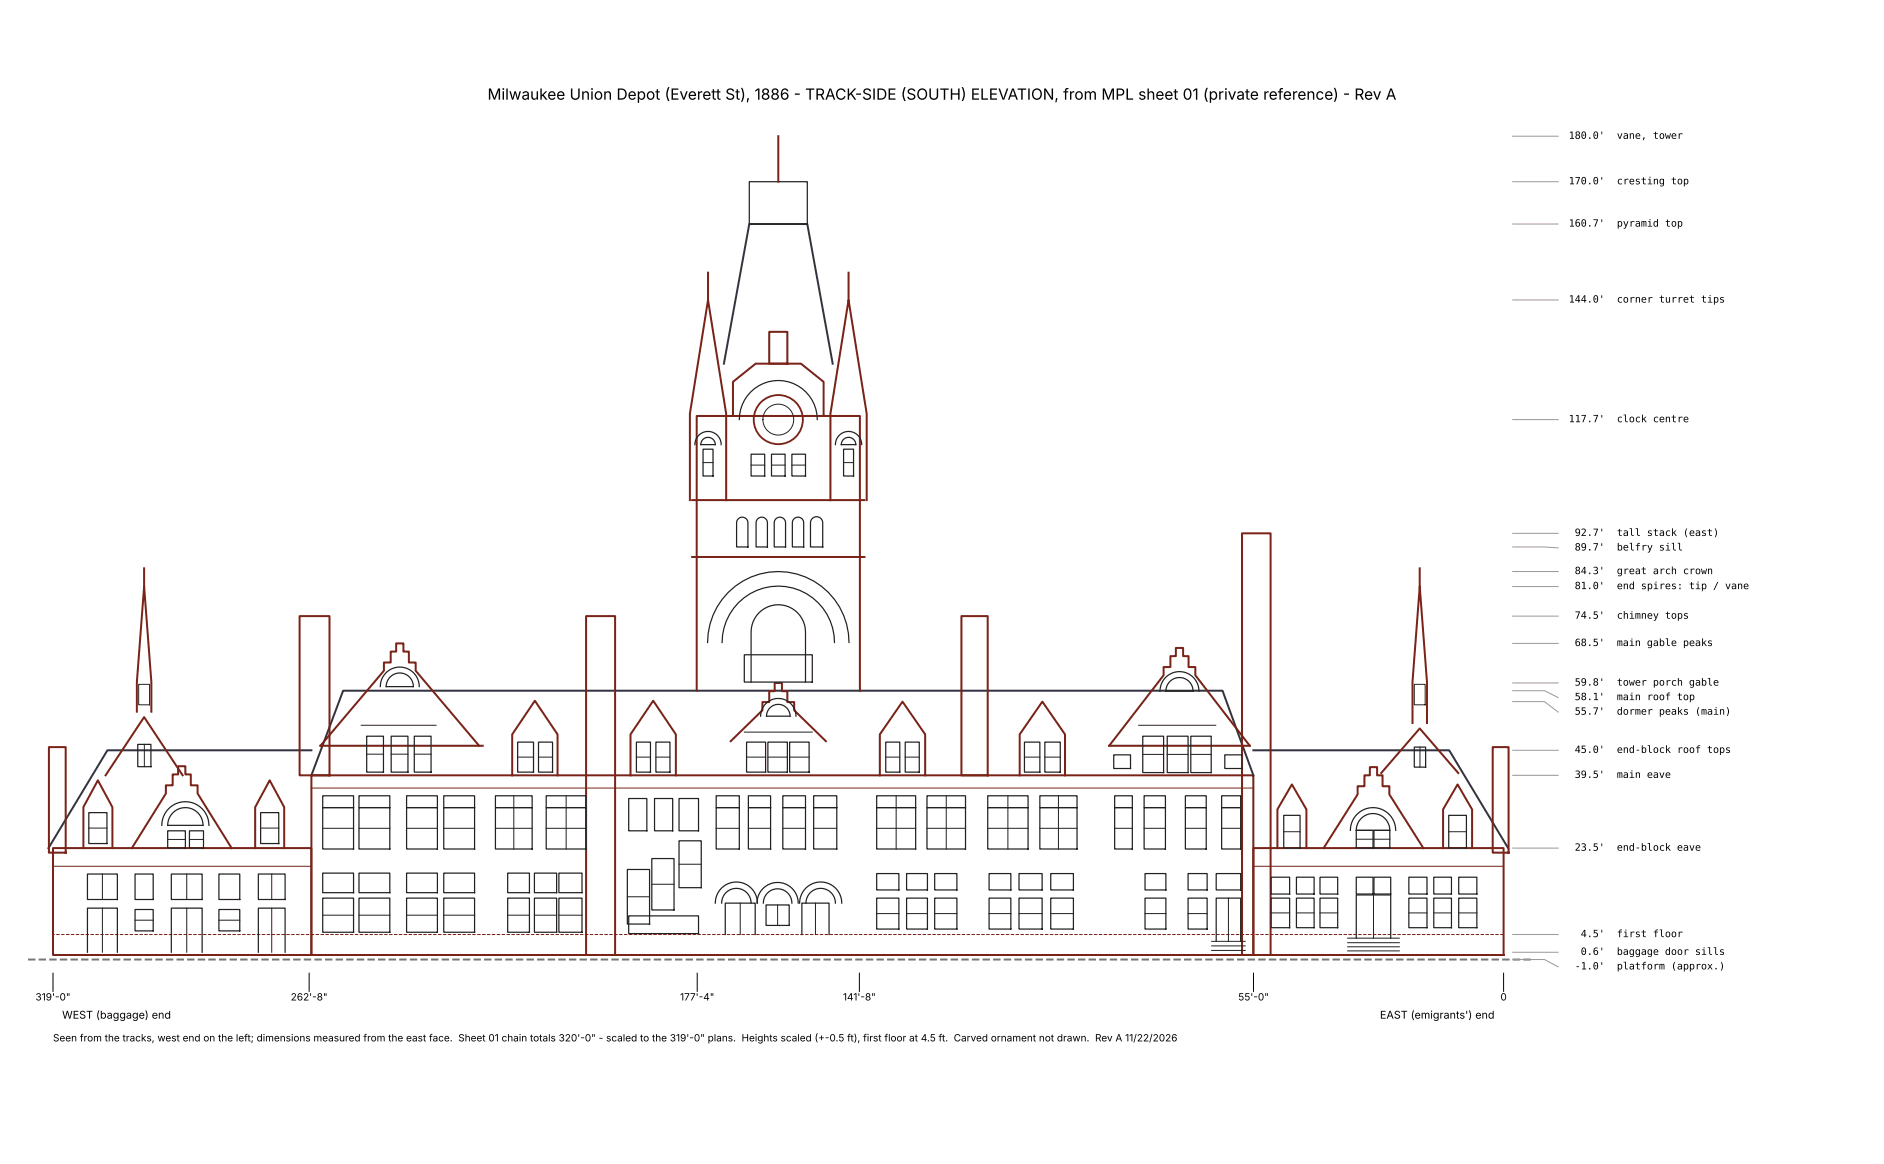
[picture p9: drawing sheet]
<svg xmlns="http://www.w3.org/2000/svg" width="432mm" height="267mm" viewBox="0 0 432 267" stroke-linecap="round" stroke-linejoin="round" font-family="sans-serif">
<circle cx="178.4" cy="96.1" r="5.6" fill="none" stroke="#7a2318" stroke-width=".42"/>
<g fill="none" stroke="#7a2318" stroke-width=".46">
<path d="M178.4 31.2v10.4M162.3 62.5v6.2M176.3 76h4.2v7.3h-4.2zM194.5 62.5v6.2M168 95.3v-7.8l5.2-4.2h10.4l5.2 4.2v7.8M158.1 114.6v-19.8l4.2-26.1 4.1 26.1v19.8M158.6 114.6h39.5M190.3 114.6v-19.8l4.2-26.1 4.1 26.1v19.8M33 130.2v4.2M158.6 127.6h39.5M284.7 122.2h6.5v96.6h-6.5zM325.4 130.2v4.2"/>
<path d="M68.7 141.2h6.8v36.4h-6.8zM134.3 141.2h6.7v77.6h-6.7zM159.7 158.3v-63h37.4v63M220.4 141.2h6v36.4h-6zM269.5 148.5h1.7v1.8h1.2v2.5h1.6v1.9l12.4 16.2h-32.2l12.5-16.2v-1.9h1.5v-2.5h1.3zM11.2 171.2h3.9v24.2h-3.9zM24.2 177.6l8.8-13.3 8.9 13.3M31.4 163.1v-6.8l1.6-21.9 1.7 21.9v6.8M71.4 177.6h215.9v41.2h-215.9zM109.8 170.9l-14.5-17.2v-1.9h-1.6v-2.5h-1.2v-1.9h-1.7v1.9h-1.3v2.5h-1.5v1.9l-14.6 17.2h37.2M117.4 177.6v-9.3l5.2-7.7 5.2 7.7v9.3M144.5 177.6v-9.3l5.2-7.7 5.2 7.7v9.3"/>
<path d="M167.5 169.8l7.2-7.1v-1.8h1.6v-2.5h1.2v-1.9h1.7v1.9h1.3v2.5h1.5v1.8l7.3 7.1M201.7 177.6v-9.3l5.1-7.5 5.2 7.5v9.3M233.7 177.6v-9.3l5.2-7.5 5.2 7.5v9.3M316.6 177.1l8.8-10.2 8.8 10.2M323.7 165.7v-9.4l1.7-21.9 1.7 21.9v9.4M342.1 171.2h3.7v24.2h-3.7zM12.1 194.3h59.3v24.5h-59.3zM19.1 194.3v-9.4l3.3-6.1 3.4 6.1v9.4M30.2 194.3l7.8-12.5v-1.9h1.6v-2.5h1.2v-1.8h1.7v1.8h1.2v2.5h1.6v1.9l7.8 12.5M58.5 194.3v-9.4l3.3-6.1 3.3 6.1v9.4M287.3 194.3h57.3v24.5h-57.3zM292.8 194.3v-8.8l3.3-5.8 3.3 5.8v8.8"/>
<path d="M303.4 194.3l7.8-12.3v-1.9h1.5v-2.5h1.3v-1.8h1.6v1.8h1.3v2.5h1.5v1.9l7.8 12.3M330.7 194.3v-8.8l3.4-5.8 3.3 5.8v8.8"/>
</g>
<path d="M165.9 83.3l5.8-32h13.3l5.8 32M71.4 171.9h-46.8l-13.5 22.4M71.4 177.6l7.2-19.3h201.6l7.1 19.3M287.3 171.9h44.8l13.6 22.4" fill="none" stroke="#334" stroke-width=".46"/>
<path d="M12.1 198.5h59.3M71.4 180.6h215.9M287.3 198.5h57.3" fill="none" stroke="#7a2318" stroke-width=".23"/>
<path d="M344.6 214.1h-332.5" fill="none" stroke="#7a2318" stroke-width=".23" stroke-dasharray=".8 .3" stroke-linecap="butt"/>
<path d="M350.8 219.9h-344.9" fill="none" stroke="#777" stroke-width=".46" stroke-dasharray="1.7 .7" stroke-linecap="butt"/>
<g fill="none" stroke="#222" stroke-width=".28">
<path d="M171.7 41.6h13.3v9.7h-13.3zM169.4 96.1a8.9 8.9 0 0 1 9-8.9 8.9 8.9 0 0 1 8.9 8.9M159.3 101.9a3 3 0 0 1 3-3 3 3 0 0 1 3 3M161.1 100.7a1.66 1.66 0 0 1 1.8-.4 1.66 1.66 0 0 1 1 1.6h-3.3l.1-.7zM161.1 102.9h2.3v6.2h-2.3zM169.2 118.9a1.3 1.3 0 0 1 1.4-.3 1.3 1.3 0 0 1 .8 1.2v5.5h-2.6v-5.5zM172.1 104.1h3.2v5h-3.2zM173.7 118.9a1.3 1.3 0 0 1 1.4-.3 1.3 1.3 0 0 1 .8 1.2v5.5h-2.6v-5.5zM176.8 104.1h3.1v5h-3.1zM177.8 118.9a1.3 1.3 0 0 1 1.4-.3 1.3 1.3 0 0 1 .8 1.2v5.5h-2.6v-5.5zM181.5 104.1h3.1v5h-3.1zM182 118.9a1.3 1.3 0 0 1 1.4-.3 1.3 1.3 0 0 1 .8 1.2v5.5h-2.6v-5.5z"/>
<path d="M186.2 118.8a1.4 1.4 0 0 1 1.5-.3 1.4 1.4 0 0 1 .9 1.3v5.5h-2.8v-5.5zM191.5 101.9a3 3 0 0 1 3-3 3 3 0 0 1 3 3M193.3 100.7a1.66 1.66 0 0 1 1.8-.4 1.66 1.66 0 0 1 1 1.6h-3.3l.1-.7zM193.3 102.9h2.3v6.2h-2.3zM87.2 157.3a4.5 4.5 0 0 1 4.4-4.5 4.5 4.5 0 0 1 4.5 4.5M89.4 155.1a3.1 3.1 0 0 1 3.4-.7 3.1 3.1 0 0 1 1.9 2.9h-6.2l.2-1.2zM162.2 147.2a16.2 16.2 0 0 1 16.2-16.2 16.2 16.2 0 0 1 16.2 16.2M165.5 147.2a12.9 12.9 0 0 1 12.9-12.9 12.9 12.9 0 0 1 12.9 12.9M170.6 150h15.6v6.3h-15.6zM172.1 156.3v-11.5a6.2 6.2 0 0 1 6.3-6.2 6.2 6.2 0 0 1 6.2 6.2v11.5M265.9 158.4a4.5 4.5 0 0 1 4.4-4.5 4.5 4.5 0 0 1 4.5 4.5M268.1 156.2a3.1 3.1 0 0 1 3.4-.7 3.1 3.1 0 0 1 1.9 2.9h-6.2l.2-1.2z"/>
<path d="M31.6 170.6h3v5.1h-3zM84 168.7h3.9v8.2h-3.9zM89.7 168.7h3.8v8.2h-3.8zM95 168.7h3.8v8.2h-3.8zM118.6 170h3.7v6.9h-3.7zM123.4 170h3.2v6.9h-3.2zM145.9 170h3.2v6.9h-3.2zM150.3 170h3.2v6.9h-3.2zM171.1 170h4.4v6.9h-4.4zM174.3 164.1a4.1 4.1 0 0 1 4.1-4.1 4.1 4.1 0 0 1 4 4.1M176 170h4.5v6.9h-4.5zM176.5 162.2a2.7 2.7 0 0 1 2.9-.6 2.7 2.7 0 0 1 1.7 2.5h-5.4l.2-1z"/>
<path d="M181 170h4.4v6.9h-4.4zM203 170h3.2v6.9h-3.2zM207.5 170h3.2v6.9h-3.2zM234.8 170h3.5v6.9h-3.5zM239.5 170h3.5v6.9h-3.5zM255.3 173h3.8v3.1h-3.8zM261.9 168.7h4.8v8.3h-4.8zM267.5 168.7h4.8v8.3h-4.8zM272.9 168.7h4.7v8.3h-4.7zM280.7 173h4v3.1h-4zM324.1 171.2h2.6v4.6h-2.6zM20.4 186.2h4.1v7.1h-4.1z"/>
<path d="M37.1 189.1a5.4 5.4 0 0 1 5.4-5.4 5.4 5.4 0 0 1 5.4 5.4M38.4 190.4h4.1v3.9h-4.1zM39.6 186.2a4.1 4.1 0 0 1 4.4-.8 4.1 4.1 0 0 1 2.5 3.7h-8.1l.3-1.5zM43.4 190.4h3.2v3.9h-3.2zM59.7 186.2h4.2v7.1h-4.2zM74 185h7v9.5h-7zM74 182.3h7v2.7h-7zM82.3 185h7v9.5h-7zM82.3 182.3h7v2.7h-7zM93.2 185h7.1v9.5h-7.1zM93.2 182.3h7.1v2.7h-7.1zM101.7 185h7.1v9.5h-7.1z"/>
<path d="M101.7 182.3h7.1v2.7h-7.1zM113.5 185h8.5v9.5h-8.5zM113.5 182.3h8.5v2.7h-8.5zM125.2 185h9.1v9.5h-9.1zM125.2 182.3h9.1v2.7h-9.1zM143.8 199.2h5.1v12.5h-5.1zM144.1 183h4.2v7.4h-4.2zM149.4 196.7h5.1v11.8h-5.1zM150 183h4.2v7.4h-4.2zM155.6 192.7h5.1v10.7h-5.1zM155.6 183h4.5v7.4h-4.5zM164.1 185h5.3v9.5h-5.3z"/>
<path d="M164.1 182.3h5.3v2.7h-5.3zM171.5 185h5.1v9.5h-5.1zM171.5 182.3h5.1v2.7h-5.1zM179.4 185h5.2v9.5h-5.2zM179.4 182.3h5.2v2.7h-5.2zM186.5 185h5.3v9.5h-5.3zM186.5 182.3h5.3v2.7h-5.3zM200.9 185h9v9.5h-9zM200.9 182.3h9v2.7h-9zM212.5 185h8.8v9.5h-8.8zM212.5 182.3h8.8v2.7h-8.8zM226.4 185h9.2v9.5h-9.2z"/>
<path d="M226.4 182.3h9.2v2.7h-9.2zM238.3 185h8.5v9.5h-8.5zM238.3 182.3h8.5v2.7h-8.5zM255.5 185h4v9.5h-4zM255.5 182.3h4v2.7h-4zM262.2 185h4.9v9.5h-4.9zM262.2 182.3h4.9v2.7h-4.9zM271.7 185h4.8v9.5h-4.8zM271.7 182.3h4.8v2.7h-4.8zM280 185h4.4v9.5h-4.4zM280 182.3h4.4v2.7h-4.4zM294.2 186.8h3.8v7.5h-3.8z"/>
<path d="M309.5 190.3a5.2 5.2 0 0 1 5.2-5.3 5.2 5.2 0 0 1 5.2 5.3M310.8 190.3h3.9v4h-3.9zM312 187.5a3.8 3.8 0 0 1 4.2-.8 3.8 3.8 0 0 1 2.3 3.6h-7.7l.3-1.5zM314.9 190.3h3.6v4h-3.6zM332 186.8h4.1v7.5h-4.1zM20 218.2v-10.1h6.9v10.1M20 200.3h6.9v5.8h-6.9zM31 208.4h4.1v4.9h-4.1zM31 200.3h4.1v5.8h-4.1zM39.3 218.2v-10.1h7v10.1M39.3 200.3h7v5.8h-7zM50.2 208.4h4.8v4.9h-4.8z"/>
<path d="M50.2 200.3h4.8v5.8h-4.8zM59.2 218.2v-10.1h6.1v10.1M59.2 200.3h6.1v5.8h-6.1zM74 205.8h7v7.8h-7zM74 200.1h7v4.4h-7zM82.3 205.8h7v7.8h-7zM82.3 200.1h7v4.4h-7zM93.2 205.8h7.1v7.8h-7.1zM93.2 200.1h7.1v4.4h-7.1zM101.7 205.8h7.1v7.8h-7.1zM101.7 200.1h7.1v4.4h-7.1zM116.4 205.8h4.9v7.8h-4.9z"/>
<path d="M116.4 200.1h4.9v4.4h-4.9zM122.5 205.8h5.1v7.8h-5.1zM122.5 200.1h5.1v4.4h-5.1zM128.1 205.8h5.3v7.8h-5.3zM128.1 200.1h5.3v4.4h-5.3zM144.1 209.8h16v4.1h-16zM163.9 206.9a4.8 4.8 0 0 1 4.9-4.8 4.8 4.8 0 0 1 4.8 4.8M165.4 206.9a3.4 3.4 0 0 1 3.4-3.4 3.4 3.4 0 0 1 3.3 3.4M166.2 214.1v-7.2h6.9v7.2M173.5 206.9a4.7 4.7 0 0 1 4.7-4.7 4.7 4.7 0 0 1 4.8 4.7M175 206.9a3.3 3.3 0 0 1 3.2-3.3 3.3 3.3 0 0 1 3.3 3.3M175.6 207.3h5.3v4.7h-5.3z"/>
<path d="M183.3 206.9a4.8 4.8 0 0 1 4.8-4.8 4.8 4.8 0 0 1 4.8 4.8M183.8 214.1v-7.2h6.2v7.2M184.7 206.9a3.4 3.4 0 0 1 3.4-3.4 3.4 3.4 0 0 1 3.4 3.4M200.9 205.8h5.1v7.1h-5.1zM200.9 200.2h5.1v3.7h-5.1zM207.8 205.8h4.8v7.1h-4.8zM207.8 200.2h4.8v3.7h-4.8zM214.2 205.8h5.1v7.1h-5.1zM214.2 200.2h5.1v3.7h-5.1zM226.7 205.8h5v7.1h-5zM226.7 200.2h5v3.7h-5zM233.5 205.8h5.3v7.1h-5.3z"/>
<path d="M233.5 200.2h5.3v3.7h-5.3zM240.8 205.8h5.2v7.1h-5.2zM240.8 200.2h5.2v3.7h-5.2zM262.4 205.8h4.8v7.1h-4.8zM262.4 200.2h4.8v3.7h-4.8zM272.3 205.8h4.4v7.1h-4.4zM272.3 200.2h4.4v3.7h-4.4zM278.7 215.7v-9.9h5.7v9.9M278.7 200.2h5.7v3.7h-5.7zM291.3 205.8h4.3v6.8h-4.3zM291.3 201h4.3v3.8h-4.3zM297.1 205.8h4.1v6.8h-4.1z"/>
<path d="M297.1 201h4.1v3.8h-4.1zM302.5 205.8h4.1v6.8h-4.1zM302.5 201h4.1v3.8h-4.1zM310.8 215v-9.9h7.9v9.9M310.8 201h3.9v3.8h-3.9zM314.9 201h3.8v3.8h-3.8zM322.9 205.8h4.2v6.8h-4.2zM322.9 201h4.2v3.8h-4.2zM328.6 205.8h4.1v6.8h-4.1zM328.6 201h4.1v3.8h-4.1zM334.3 205.8h4.2v6.8h-4.2zM334.3 201h4.2v3.8h-4.2z"/>
</g>
<g fill="none" stroke="#222" stroke-width=".23">
<path d="M161.1 106h2.3M172.1 106.6h3.2M176.8 106.6h3.1M181.5 106.6h3.1M193.3 106h2.3M31.8 156.8h2.5v4.7h-2.5zM324.1 156.8h2.5v4.7h-2.5zM33.1 170.6v5.1M82.8 166.2h17.1M84 172.8h3.9M89.7 172.8h3.8M95 172.8h3.8"/>
<path d="M118.6 173.5h3.7M123.4 173.5h3.2M145.9 173.5h3.2M150.3 173.5h3.2M170.6 167.7h15.6M171.1 173.5h4.4M176 173.5h4.5M181 173.5h4.4M203 173.5h3.2M207.5 173.5h3.2M234.8 173.5h3.5M239.5 173.5h3.5"/>
<path d="M261 166.2h17.6M261.9 172.8h4.8M267.5 172.8h4.8M272.9 172.8h4.7M325.4 171.2v4.6M20.4 189.7h4.1M38.4 192.3h4.1M43.4 192.3h3.2M59.7 189.7h4.2M74 189.8h7M82.3 189.8h7M93.2 189.8h7.1"/>
<path d="M101.7 189.8h7.1M113.5 189.8h8.5M117.8 182.3v12.2M125.2 189.8h9.1M129.8 182.3v12.2M155.6 198h5.1M164.1 189.8h5.3M171.5 189.8h5.1M179.4 189.8h5.2M186.5 189.8h5.3M200.9 189.8h9M205.4 182.3v12.2"/>
<path d="M212.5 189.8h8.8M216.9 182.3v12.2M226.4 189.8h9.2M231 182.3v12.2M238.3 189.8h8.5M242.6 182.3v12.2M255.5 189.8h4M262.2 189.8h4.9M271.7 189.8h4.8M280 189.8h4.4M294.2 190.6h3.8M310.8 192.3h3.9"/>
<path d="M314.9 192.3h3.6M332 190.6h4.1M23.5 200.3v5.8M23.5 208.1v10.1M31 210.8h4.1M42.8 200.3v5.8M42.8 208.1v10.1M50.2 210.8h4.8M62.3 200.3v5.8M62.3 208.1v10.1M74 209.7h7M82.3 209.7h7"/>
<path d="M93.2 209.7h7.1M101.7 209.7h7.1M116.4 209.7h4.9M122.5 209.7h5.1M128.1 209.7h5.3M143.8 205.5h5.1M149.4 202.6h5.1M169.7 206.9v7.2M178.2 207.3v4.7M186.9 206.9v7.2M200.9 209.3h5.1M207.8 209.3h4.8"/>
<path d="M214.2 209.3h5.1M226.7 209.3h5M233.5 209.3h5.3M240.8 209.3h5.2M262.4 209.3h4.8M272.3 209.3h4.4M277.7 217.8h7.7M277.7 216.7h7.7M277.7 215.7h7.7M281.5 205.8v9.9M291.3 209.2h4.3M297.1 209.2h4.1"/>
<path d="M302.5 209.2h4.1M308.9 217.9h11.8M308.9 216.9h11.8M308.9 216h11.8M308.9 215h11.8M314.8 205.1v9.9M322.9 209.2h4.2M328.6 209.2h4.1M334.3 209.2h4.2"/>
<circle cx="178.4" cy="96.1" r="3.5"/>
</g>
<g fill="none" stroke="#999" stroke-width=".23">
<path d="M346.7 31.2h10.4M346.7 41.6h10.4M346.7 51.3h10.4M346.7 68.7h10.4M346.7 96.1h10.4M346.7 122.2h10.4M346.7 125.3h7.3l3.1 .2M346.7 131h10.4M346.7 134.4h10.4M346.7 141.2h10.4M346.7 147.4h10.4M346.7 156.5h10.4"/>
<path d="M346.7 158.3h7.3l3.1 1.5M346.7 160.8h7.3l3.1 2.4M346.7 171.9h10.4M346.7 177.6h10.4M346.7 194.3h10.4M346.7 214.1h10.4M346.7 218.2h10.4M346.7 219.9h7.3l3.1 1.6"/>
</g>
<path d="M12.1 223v4.1M70.9 223v4.1M159.8 223v4.1M197 223v4.1M287.3 223v4.1M344.6 223v4.1" fill="none" stroke="#000" stroke-width=".23"/>
<text font-size="3.5" x="111.7" y="22.8">Milwaukee Union Depot (Everett St), 1886 - TRACK-SIDE (SOUTH) ELEVATION, from MPL sheet 01 (private reference) - Rev A</text>
<g font-size="2.5">
<text x="14.2" y="233.4">WEST (baggage) end</text>
<text x="316.3" y="233.4">EAST (emigrants') end</text>
</g>
<g font-size="2.3">
<text x="359.5" y="31.8">180.0'</text>
<text x="370.6" y="31.8">vane, tower</text>
<text x="359.5" y="42.2">170.0'</text>
<text x="370.6" y="42.2">cresting top</text>
<text x="359.5" y="51.9">160.7'</text>
<text x="370.6" y="51.9">pyramid top</text>
<text x="359.5" y="69.3">144.0'</text>
<text x="370.6" y="69.3">corner turret tips</text>
<text x="359.5" y="96.7">117.7'</text>
<text x="370.6" y="96.7">clock centre</text>
<text x="360.9" y="122.8">92.7'</text>
<text x="370.6" y="122.8">tall stack (east)</text>
<text x="360.9" y="126.1">89.7'</text>
<text x="360.9" y="131.5">84.3'</text>
<text x="370.6" y="126.1">belfry sill</text>
<text x="370.6" y="131.5">great arch crown</text>
<text x="360.9" y="135">81.0'</text>
<text x="370.6" y="135">end spires: tip / vane</text>
<text x="360.9" y="141.8">74.5'</text>
<text x="370.6" y="141.8">chimney tops</text>
<text x="360.9" y="148">68.5'</text>
<text x="370.6" y="148">main gable peaks</text>
<text x="360.9" y="157.1">59.8'</text>
<text x="360.9" y="160.4">58.1'</text>
<text x="370.6" y="157.1">tower porch gable</text>
<text x="370.6" y="160.4">main roof top</text>
<text x="360.9" y="163.8">55.7'</text>
<text x="370.6" y="163.8">dormer peaks (main)</text>
<text x="360.9" y="172.5">45.0'</text>
<text x="370.6" y="172.5">end-block roof tops</text>
<text x="360.9" y="178.2">39.5'</text>
<text x="370.6" y="178.2">main eave</text>
<text x="360.9" y="194.9">23.5'</text>
<text x="370.6" y="194.9">end-block eave</text>
<text x="362.3" y="214.7">4.5'</text>
<text x="370.6" y="214.7">first floor</text>
<text x="362.3" y="218.8">0.6'</text>
<text x="370.6" y="218.8">baggage door sills</text>
<text x="360.9" y="222.1">-1.0'</text>
<text x="370.6" y="222.1">platform (approx.)</text>
<text x="8.1" y="229.2">319'-0&quot;</text>
<text x="66.6" y="229.2">262'-8&quot;</text>
<text x="155.9" y="229.2">177'-4&quot;</text>
<text x="193.2" y="229.2">141'-8&quot;</text>
<text x="283.8" y="229.2">55'-0&quot;</text>
<text x="343.9" y="229.2">0</text>
<text x="12.1" y="238.6">Seen from the tracks, west end on the left; dimensions measured from the east face. Sheet 01 chain totals 320'-0&quot; - scaled to the 319'-0&quot; plans. Heights scaled (+-0.5 ft), first floor at 4.5 ft. Carved ornament not drawn. Rev A 11/22/2026</text>
</g>
</svg>
